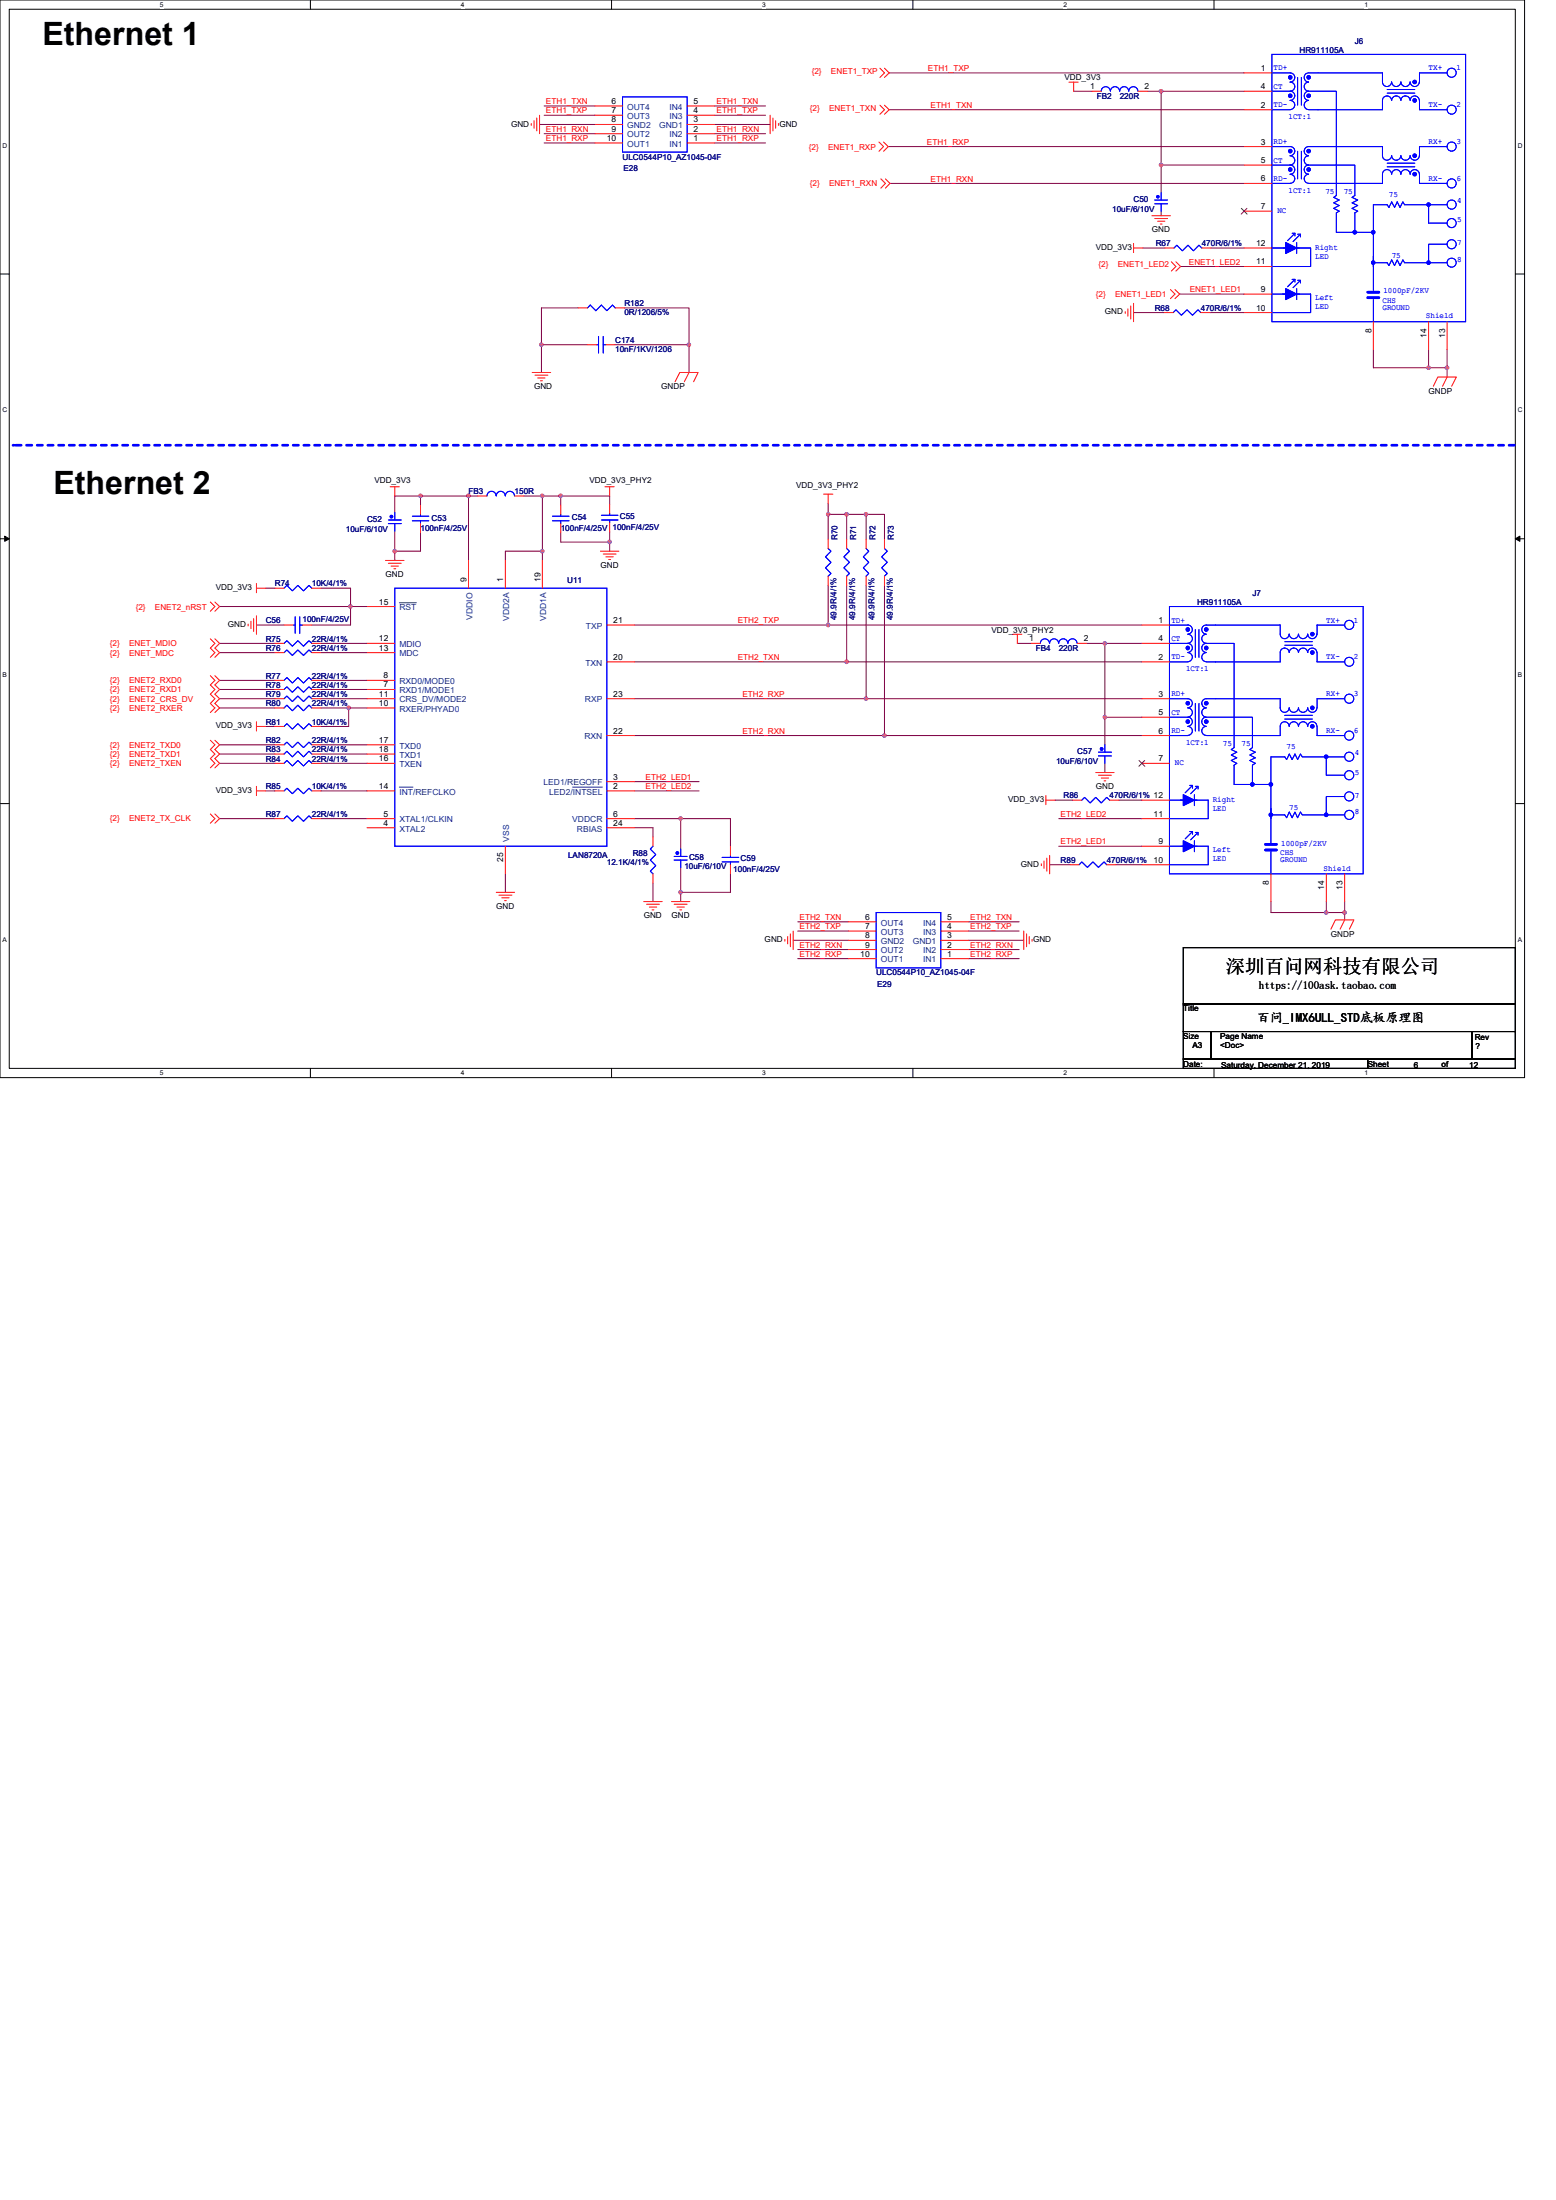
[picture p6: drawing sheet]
<svg xmlns="http://www.w3.org/2000/svg" width="210mm" height="297mm" viewBox="0 0 210 297" stroke-linecap="round" stroke-linejoin="round" font-family="sans-serif">
<path d="M0 0h205.7v145.5h-205.7zM1.2 1.2h203.3v143.1h-203.3z" fill="none" stroke="#000" stroke-width=".13"/>
<g fill="#fff">
<path d="M21.6 .1h.5v1h-.5z"/>
<path d="M21.6 144.4h.5v1h-.5z"/>
</g>
<path d="M41.9 0v1.2M41.9 144.3v1.2" fill="none" stroke="#000" stroke-width=".13"/>
<g fill="#fff">
<path d="M62.2 .1h.5v1h-.5z"/>
<path d="M62.2 144.4h.5v1h-.5z"/>
</g>
<path d="M82.5 0v1.2M82.5 144.3v1.2" fill="none" stroke="#000" stroke-width=".13"/>
<g fill="#fff">
<path d="M102.8 .1h.5v1h-.5z"/>
<path d="M102.8 144.4h.5v1h-.5z"/>
</g>
<path d="M123.2 0v1.2M123.2 144.3v1.2" fill="none" stroke="#000" stroke-width=".13"/>
<g fill="#fff">
<path d="M143.5 .1h.5v1h-.5z"/>
<path d="M143.5 144.4h.5v1h-.5z"/>
</g>
<path d="M163.8 0v1.2M163.8 144.3v1.2" fill="none" stroke="#000" stroke-width=".13"/>
<g fill="#fff">
<path d="M184.1 .1h.5v1h-.5z"/>
<path d="M184.1 144.4h.5v1h-.5z"/>
<path d="M.3 19.1h.7v1h-.7z"/>
<path d="M204.8 19.1h.6v1h-.6z"/>
<path d="M.3 54.9h.7v1h-.7z"/>
<path d="M204.8 54.9h.6v1h-.6z"/>
</g>
<path d="M0 37h1.2M204.5 37h1.2" fill="none" stroke="#000" stroke-width=".13"/>
<g fill="#fff">
<path d="M.3 90.6h.6v1h-.6z"/>
<path d="M204.8 90.6h.6v1h-.6z"/>
</g>
<path d="M0 72.7h1.2M204.5 72.7h1.2" fill="none" stroke="#000" stroke-width=".13"/>
<path d="M.6 72.4l.6 .3-.6 .4zM204.5 72.7l.6-.3v.7z" fill="#000" stroke="#000" stroke-width=".13"/>
<g fill="#fff">
<path d="M.3 126.4h.6v1h-.6z"/>
<path d="M204.8 126.4h.6v1h-.6z"/>
</g>
<path d="M0 108.5h1.2M204.5 108.5h1.2M159.7 128h44.8v7.6h-44.8zM159.7 135.6h44.8v3.7h-44.8zM159.7 139.3h3.7v3.7h-3.7zM163.4 139.3h35.2v3.7h-35.2zM198.6 139.3h5.9v3.7h-5.9zM159.7 143h24.9v1.3h-24.9zM184.6 143h19.9v1.3h-19.9z" fill="none" stroke="#000" stroke-width=".13"/>
<path d="M1.8 60.1h.1M204.4 60.1h-202.6" fill="none" stroke="#00f" stroke-width=".36" stroke-dasharray=".7 .7"/>
<g fill="none" stroke="#800040" stroke-width=".13">
<path d="M72.8 16.8h7.5M73.4 15.6h6.9M73.4 14.3h6.9M73.4 19.3h6.9M73.4 18.1h6.9M96.5 15.6h6.8M96.5 16.8h7.4M96.5 14.3h6.8M96.5 19.3h6.8M96.5 18.1h6.8M119.9 19.8h48M120 9.8h47.9"/>
<path d="M120 14.8h47.9M144.9 12.3h2.5M154.8 12.3h1.9M156.7 12.3v10M156.7 12.3h11.2M120.1 24.8h47.8M154.2 33.5h3M156.7 22.3h11.2M156.7 22.3v3.7M156.7 28.5v.6M159.2 39.7h8.7M159.3 36h8.6"/>
<path d="M163.4 33.5h4.5M73.1 46.5h6.2M73.1 46.5v3.8M78 41.6h-4.9v4.9M83 46.5h10M84.3 41.6h8.7v4.9M93 46.5v3.8M153 42.2h4.1M163.3 42.2h4.6M185.3 47.2v2.5h7.5M192.8 47.2v2.5h2.5M195.3 49.7v1.2"/>
<path d="M195.3 47.2v2.5M35.9 79.4h1.2M43.3 79.4h4v2.5h2.2M53.3 71.7v2.7M53.3 74.4v1.3M56.7 71.9v2.5h-3.4M56.7 67h-3.4v2.2M56.7 67v1.2M56.7 67h6.5M63.2 67h1.3M63.2 67v8.7M70.7 67h2.5"/>
<path d="M73.2 74.4h-5v1.3M73.2 74.4v1.3M73.2 67v7.4M73.2 67h2.5M75.7 71.9v1.3h6.6M75.7 67v1.2M75.7 67h6.6v1.1M82.3 71.8v1.4M82.3 73.2v1.2M111.8 79v5.4M111.8 68v1.4M111.8 69.4h2.5"/>
<path d="M111.8 69.4v3.4M114.3 69.4v3.4M114.3 79v10.4h39.8M114.3 69.4h2.6M116.9 69.4h2.5v3.4M116.9 69.4v3.4M116.9 79v15.3h37.2M119.4 79v20.3h34.7M29.6 94.3h7.5M29.6 95.6h7.5M29.6 81.9h17.7v2.5h-5.2M29.6 86.9h7.5"/>
<path d="M29.6 88.1h7.5M29.6 91.9h7.5M29.6 93.1h7.5M34.6 84.4h3.7M35.9 98.1h1.2M43.3 95.6h3.8M43.3 86.9h6.2M43.3 88.1h6.2M43.3 91.9h6.2M43.3 93.1h6.2M43.3 94.3h6.2M47.1 95.6h2.4"/>
<path d="M47.1 95.6v2.5h-3.8M85.6 89.4h28.7M85.6 84.4h26.2M85.6 94.3h31.3M85.6 99.3h33.8M111.8 84.4h42.3M137.3 86.9h1.8M146.6 86.9h2.5M149.1 96.8v3.8M149.1 96.8h5M149.1 86.9h5M149.1 86.9v9.9"/>
<path d="M29.6 100.6h7.5M29.6 101.8h7.5M29.6 103.1h7.5M29.6 110.5h7.5M35.9 106.8h1.2M43.3 100.6h6.2M43.3 101.8h6.2M43.3 103.1h6.2M43.3 106.8h6.2M43.3 110.5h6.2M68.2 118v2.5M85.6 105.5h8.7"/>
<path d="M85.6 110.5h6.3M85.6 111.8h2.5v1.2M85.6 106.8h8.7M88.1 119.2v2.5M91.9 117.1v3.4M91.9 110.5h6.7v3.8M91.9 110.5v4.1M98.6 118v2.5h-6.7M141.6 116.8h2.8M142.4 108h2.4M142.9 110.5h11.2M142.9 114.3h11.2"/>
<path d="M149.1 103.1v1.2M150.6 116.8h3.5M151 108h3.1M91.9 120.5v1.2M107 127h7.5M107.7 125.7h6.8M107.7 124.5h6.8M107.7 128.2h6.8M107.7 129.4h6.8M130.7 127h7.5M130.7 125.7h6.8M130.7 124.5h6.8"/>
<path d="M130.7 128.2h6.8M130.7 129.4h6.8M171.5 121.7v1.5h7.5M179 123.2h2.5M179 121.7v1.5M181.5 121.7v1.5M181.5 123.2v1"/>
</g>
<g fill="#f0f" stroke="#f0f" stroke-width=".13">
<circle cx="116.9" cy="94.3" r=".24"/>
<circle cx="63.2" cy="67" r=".24"/>
<circle cx="91.8" cy="120.5" r=".24"/>
<circle cx="47" cy="95.6" r=".24"/>
<circle cx="119.4" cy="99.3" r=".24"/>
<circle cx="114.2" cy="89.4" r=".24"/>
<circle cx="91.8" cy="110.5" r=".23"/>
<circle cx="116.9" cy="69.4" r=".24"/>
<circle cx="114.2" cy="69.4" r=".24"/>
<circle cx="47.3" cy="81.9" r=".24"/>
<circle cx="53.3" cy="74.4" r=".24"/>
<circle cx="56.7" cy="67" r=".23"/>
<circle cx="75.7" cy="67" r=".24"/>
<circle cx="73.2" cy="74.4" r=".23"/>
<circle cx="73.2" cy="67" r=".23"/>
<circle cx="82.3" cy="73.2" r=".24"/>
<circle cx="181.5" cy="123.2" r=".24"/>
<circle cx="179" cy="123.2" r=".23"/>
<circle cx="156.7" cy="12.3" r=".24"/>
<circle cx="156.7" cy="22.3" r=".24"/>
<circle cx="111.8" cy="69.4" r=".24"/>
<circle cx="111.8" cy="84.4" r=".24"/>
<circle cx="149.1" cy="96.8" r=".24"/>
<circle cx="149.1" cy="86.9" r=".23"/>
<circle cx="192.8" cy="49.7" r=".23"/>
<circle cx="195.3" cy="49.7" r=".24"/>
<circle cx="93" cy="46.5" r=".23"/>
<circle cx="73.1" cy="46.6" r=".24"/>
</g>
<g fill="none" stroke="#f00" stroke-width=".13">
<path d="M71.7 16.7v.2M72.1 16.3v1M72.4 15.9v1.8M72.8 15.6v2.5M80.3 19.3h3.7M80.3 18.1h3.7M80.3 16.8h3.7M80.3 15.6h3.7M80.3 14.3h3.7M92.7 19.3h3.8M92.7 18.1h3.8M92.7 15.6h3.8"/>
<path d="M92.7 14.3h3.8M92.7 16.8h3.8M103.9 15.6v2.5M104.3 15.9v1.8M104.7 16.3v1M105.1 16.7v.2M118.6 19.2l.6 .6-.6 .6M118.7 9.2l.7 .6-.7 .7M118.7 14.2l.7 .6-.7 .6M119.2 19.2l.7 .6-.7 .6M119.4 9.2l.6 .6-.6 .7M119.4 14.2l.6 .6-.6 .6"/>
<path d="M144.3 11.1h1.2M144.9 11.1v1.2M147.4 12.3h1.2M153.6 12.3h1.2M167.9 9.8h3.7M167.9 14.8h3.7M167.9 19.8h3.7M167.9 12.3h3.7M118.9 24.2l.6 .6-.6 .6M119.5 24.2l.6 .6-.6 .6M153 33.5h1.2M153 32.9v1.2"/>
<path d="M155.4 29.1h2.5M155.8 29.5h1.8M156.2 29.9h1M156.6 30.2h.2M156.7 26h.1M156.7 28.5h.1M157.2 33.5h1.2M157.9 39.1l.7 .6-.7 .6M158.1 35.3l.6 .7-.6 .6M158.6 39.1l.6 .6-.6 .6M158.7 35.3l.6 .7-.6 .6M162.2 33.5h1.2"/>
<path d="M167.9 28.5h3.7M167.9 24.8h3.7M167.9 22.3h3.7M167.9 39.7h3.7M167.9 36h3.7M167.9 33.5h3.7M71.8 50.3h2.5M72.2 50.7h1.7M72.6 51h1M72.9 51.4h.3M78 41.6h1.3M79.3 46.5h1.2"/>
<path d="M81.8 46.5h1.2M83 41.6h1.3M91.1 51.5l.6-1.2h2.5l-.6 1.2M93 50.3l-.6 1.2M151.8 42.1v.2M152.2 41.7v1M152.6 41.3v1.8M153 41v2.4M157.1 42.2h1.2M162.1 42.2h1.2M167.9 42.2h3.7M185.3 43.4v3.8"/>
<path d="M192.8 43.4v3.8M193.4 52.2l.6-1.3h2.5l-.6 1.3M195.3 43.4v3.8M195.3 50.9l-.6 1.3M34.6 79.4h1.3M34.6 78.8v1.2M37.1 79.4h1.2M42.1 79.4h1.2M52 75.7h2.5M52.4 76.1h1.7M52.6 65.7h1.3M52.8 76.4h1"/>
<path d="M53.1 76.8h.3M53.3 65.7v1.3M53.3 69.2h.1M53.3 71.7h.1M56.7 68.2v1.2M56.7 70.7v1.2M63.2 75.7v3.7M64.5 67h1.2M68.2 75.7v3.7M69.4 67h1.3M73.2 75.7v3.7M75.7 68.2v1.2"/>
<path d="M75.7 70.7v1.2M81 74.4h2.5M81.4 74.8h1.7M81.6 65.7h1.3M81.8 75.2h1M82.1 75.5h.3M82.3 65.7v1.3M82.3 68.1v1.2M82.3 70.6v1.2M111.1 66.7h1.3M111.8 66.7v1.3M111.8 72.8v1.3"/>
<path d="M111.8 77.8v1.2M114.3 72.8v1.3M114.3 77.8v1.2M116.9 72.8v1.3M116.9 77.8v1.2M119.4 72.8v1.3M119.4 77.8v1.2M28.4 86.3l.6 .6-.6 .6 .6 .6-.6 .7M28.4 91.2l.6 .7-.6 .6 .6 .6-.6 .6 .6 .6-.6 .7 .6 .6-.6 .6M28.4 99.9l.6 .7-.6 .6 .6 .6-.6 .6 .6 .7-.6 .6M28.4 81.3l.6 .6-.6 .6M29 86.3l.6 .6-.6 .6 .6 .6-.6 .7"/>
<path d="M29 91.2l.6 .7-.6 .6 .6 .6-.6 .6 .6 .6-.6 .7 .6 .6-.6 .6M29 99.9l.6 .7-.6 .6 .6 .6-.6 .6 .6 .7-.6 .6M29 81.3l.6 .6-.6 .6M33.5 84.3v.2M33.9 83.9v1M34.2 83.5v1.8M34.6 83.1v2.5M34.6 98.1h1.3M34.6 97.5v1.2M37.1 93.1h1.2M37.1 94.3h1.2M37.1 95.6h1.2"/>
<path d="M37.1 86.9h1.2M37.1 98.1h1.2M37.1 88.1h1.2M37.1 91.9h1.2M38.3 84.4h1.3M40.8 84.4h1.3M42.1 93.1h1.2M42.1 94.3h1.2M42.1 95.6h1.2M42.1 86.9h1.2M42.1 98.1h1.2M42.1 88.1h1.2"/>
<path d="M42.1 91.9h1.2M49.5 93.1h3.8M49.5 91.9h3.8M49.5 95.6h3.8M49.5 94.3h3.8M49.5 86.9h3.8M49.5 88.1h3.8M49.5 81.9h3.8M81.9 89.4h3.7M81.9 84.4h3.7M81.9 99.3h3.7M81.9 94.3h3.7"/>
<path d="M136.7 85.6h1.2M137.3 85.6v1.3M139.1 86.9h1.3M145.4 86.9h1.2M154.1 84.4h3.7M154.1 89.4h3.7M154.1 94.3h3.7M154.1 99.3h3.7M154.1 96.8h3.7M154.1 86.9h3.7M28.4 109.9l.6 .6-.6 .6M29 109.9l.6 .6-.6 .6"/>
<path d="M34.6 106.8h1.3M34.6 106.2v1.2M37.1 103.1h1.2M37.1 106.8h1.2M37.1 100.6h1.2M37.1 110.5h1.2M37.1 101.8h1.2M42.1 103.1h1.2M42.1 106.8h1.2M42.1 100.6h1.2M42.1 110.5h1.2M42.1 101.8h1.2"/>
<path d="M49.5 111.8h3.8M49.5 110.5h3.8M49.5 106.8h3.8M49.5 103.1h3.8M49.5 100.6h3.8M49.5 101.8h3.8M68.2 114.3v3.7M81.9 106.8h3.7M81.9 105.5h3.7M81.9 110.5h3.7M81.9 111.8h3.7M88.1 118v1.2"/>
<path d="M88.1 113v1.3M91.9 114.6h.1M91.9 117.1h.1M98.6 114.3v1.2M98.6 116.8v1.2M140.5 116.6v.3M140.9 116.2v1M141.1 108h1.3M141.1 107.4v1.2M141.3 115.9v1.7M141.6 115.5v2.5M144.4 116.8h1.2"/>
<path d="M144.8 108h1.2M147.9 104.3h2.4M148.2 104.7h1.8M148.6 105.1h1M149 105.4h.2M149.1 100.6h.1M149.1 103.1h.1M149.4 116.8h1.2M149.7 108h1.3M154.1 103.1h3.7M154.1 114.3h3.7M154.1 116.8h3.7"/>
<path d="M154.1 110.5h3.7M154.1 108h3.7M171.5 118v3.7M179 118v3.7M181.5 118v3.7M67 120.5h2.4M67.3 120.9h1.8M67.7 121.2h1M68.1 121.6h.2M86.9 121.7h2.5M87.2 122.1h1.8M87.6 122.5h1"/>
<path d="M88 122.9h.2M90.6 121.7h2.5M91 122.1h1.7M91.4 122.5h1M91.7 122.9h.3M105.9 126.8v.3M106.3 126.4v1M106.7 126.1v1.7M107 125.7v2.5M114.5 129.4h3.7M114.5 128.2h3.7M114.5 127h3.7"/>
<path d="M114.5 125.7h3.7M114.5 124.5h3.7M127 129.4h3.7M127 128.2h3.7M127 125.7h3.7M127 124.5h3.7M127 127h3.7M138.2 125.7v2.5M138.5 126.1v1.7M138.9 126.4v1M139.3 126.8v.3M179.6 125.5l.6-1.3h2.5l-.6 1.3"/>
<path d="M181.5 124.2l-.7 1.3"/>
</g>
<g fill="none" stroke="#00f" stroke-width=".13">
<path d="M84 13.1h8.7v7.4h-8.7zM148.6 12.3a.61 .61 0 0 1 .6-.6 .61 .61 0 0 1 .6 .6M149.9 12.3a.61 .61 0 0 1 .6-.6 .61 .61 0 0 1 .6 .6M151.1 12.3a.6 .6 0 0 1 .6-.6 .6 .6 0 0 1 .6 .6 .63 .63 0 0 1 .6-.6 .63 .63 0 0 1 .7 .6M171.6 9.8h2.5M171.6 12.3h2.5M171.6 14.8h2.5M171.6 7.3h26.2v36.1h-26.2zM171.6 19.8h2.5M174.1 9.8a.61 .61 0 0 1 .6 .7 .61 .61 0 0 1-.6 .6M174.1 11.1a.6 .6 0 0 1 .6 .6 .6 .6 0 0 1-.6 .6 .62 .62 0 0 1 .6 .6 .62 .62 0 0 1-.6 .6 .62 .62 0 0 1 .6 .7 .62 .62 0 0 1-.6 .6M174.1 19.8a.61 .61 0 0 1 .6 .6 .61 .61 0 0 1-.6 .6"/>
<path d="M175.1 10.5v3.7M175.6 10.5v3.7M176.6 9.8a.61 .61 0 0 0-.6 .7 .61 .61 0 0 0 .6 .6M176.6 11.1a.6 .6 0 0 0-.6 .6 .6 .6 0 0 0 .6 .6 .63 .63 0 0 0-.6 .6 .63 .63 0 0 0 .6 .6 .63 .63 0 0 0-.6 .7 .63 .63 0 0 0 .6 .6M176.6 19.8a.61 .61 0 0 0-.6 .6 .61 .61 0 0 0 .6 .6M176.6 9.8h10v1.3M176.6 19.8h10v1.2M176.6 12.3h3.7v14.1l-.3 .2 .7 .4-.7 .4 .7 .3-.7 .4 .7 .4-.4 .2v2.7h5M186.6 11.1a.61 .61 0 0 0 .6 .6 .61 .61 0 0 0 .6-.6M187.2 12.1h3.7M187.2 12.6h3.7M187.8 13.5a.61 .61 0 0 0-.6-.5 .61 .61 0 0 0-.6 .6v1.2h-10"/>
<path d="M187.8 11.1a.61 .61 0 0 0 .6 .6 .61 .61 0 0 0 .6-.6M189 13.5a.61 .61 0 0 0-.6-.5 .61 .61 0 0 0-.6 .5M189.1 11.1a.61 .61 0 0 0 .6 .6 .61 .61 0 0 0 .6-.6M190.3 13.5a.61 .61 0 0 0-.6-.5 .61 .61 0 0 0-.6 .5M190.3 13.5a.61 .61 0 0 1 .6-.5 .61 .61 0 0 1 .6 .5M190.3 11.1a.61 .61 0 0 0 .6 .6 .61 .61 0 0 0 .6-.6M191.6 13.6v1.2h3.7M195.3 9.8h-3.7v1.3M195.3 19.8h-3.7v1.2M155.8 27.5h1.8M155.8 27h1.8M156.7 26v1"/>
<path d="M156.7 27.5v1M158.4 33.5l.4-.4 .8 .8 .7-.8 .8 .8 .7-.8 .4 .4M171.6 33.5h3.8M171.6 39.7h3.8M171.6 22.3h2.5M171.6 24.8h2.5M173.1 33.5h3.8v2.5h-5.3M173.1 39.7h3.8v2.5h-5.3M174.1 22.3a.61 .61 0 0 1 .6 .6 .61 .61 0 0 1-.6 .6M174.1 21a.61 .61 0 0 1 .6 .7 .61 .61 0 0 1-.6 .6M174.1 23.5a.6 .6 0 0 1 .6 .6 .6 .6 0 0 1-.6 .6M174.4 31.5h.4v.4"/>
<path d="M174.4 37.7h.4v.4M174.6 37.8l-.8 .9M174.6 31.6l-.8 .9M175 32.7v1.5M175 39v1.4M175.1 31.6h.4v.4M175.1 37.8h.4v.4M175.1 20.4v3.8M175.4 31.8l-.9 .8M175.4 38l-.9 .8M175.6 20.4v3.8M176.6 22.3a.61 .61 0 0 0-.6 .6 .61 .61 0 0 0 .6 .6"/>
<path d="M176.6 23.5a.6 .6 0 0 0-.6 .6 .6 .6 0 0 0 .6 .6M176.6 21a.61 .61 0 0 0-.6 .7 .61 .61 0 0 0 .6 .6M176.6 22.3h6.2v4.1l-.3 .2 .7 .4-.7 .4 .7 .3-.7 .4 .7 .4-.4 .2v2.7M185.3 34.6v4.6M185.3 35.5h1.9l.2 .4 .4-.8 .4 .8 .4-.8 .3 .8 .4-.8 .2 .4h5.8M186.6 23.5v1.3h-10M186.6 21a.61 .61 0 0 0 .6 .6 .61 .61 0 0 0 .6-.6M187.2 22.5h3.7M187.2 22h3.7M187.8 23.5a.61 .61 0 0 0-.6-.6 .61 .61 0 0 0-.6 .6M187.8 23.5a.61 .61 0 0 1 .6-.6 .61 .61 0 0 1 .6 .6M189 21a.61 .61 0 0 1-.6 .6 .61 .61 0 0 1-.6-.6"/>
<path d="M189.1 23.5a.61 .61 0 0 1 .6-.6 .61 .61 0 0 1 .6 .6M190.3 21a.61 .61 0 0 1-.6 .6 .61 .61 0 0 1-.6-.6M190.3 23.5a.61 .61 0 0 1 .6-.6 .61 .61 0 0 1 .6 .6M191.5 21a.61 .61 0 0 1-.6 .6 .61 .61 0 0 1-.6-.6M191.6 23.5v1.3h3.7M192.8 27.6v2.5h2.5M195.3 33h-2.5v2.5M195.3 27.6h-5.8l-.2-.3-.4 .7-.3-.7-.4 .7-.4-.7-.4 .7-.2-.4h-1.9v8.4M80.5 46.5h.3M80.8 45.4v2.3M81.4 45.4v2.3M81.4 46.5h.4"/>
<path d="M83 41.6l-.3-.4-.8 .8-.7-.8-.8 .8-.7-.8-.4 .4M158.3 42.2l.4-.4 .7 .8 .8-.8 .7 .8 .8-.8 .4 .4M185.3 40.4v3M38.3 79.4l.4-.4 .8 .8 .7-.8 .8 .8 .7-.8 .4 .4M52.4 70.7h1.7M52.4 70.2h1.7M53.3 79.4h28.6v34.9h-28.6zM53.3 69.2v1M53.3 70.7v1M55.6 70.3h2.3M55.6 69.7h2.3M56.7 69.4v.3"/>
<path d="M56.7 70.3v.4M65.7 67a.61 .61 0 0 1 .6-.7 .61 .61 0 0 1 .7 .7M67 67a.6 .6 0 0 1 .6-.7 .6 .6 0 0 1 .6 .7 .62 .62 0 0 1 .6-.7 .62 .62 0 0 1 .6 .7M74.5 70.3h2.3M74.5 69.7h2.3M75.7 69.4v.3M75.7 70.3v.4M81.2 70.2h2.2M81.2 69.6h2.2M82.3 69.3v.3M82.3 70.2v.4M111.8 74.1l.3 .3-.7 .8 .7 .7-.7 .8 .7 .7-.3 .4"/>
<path d="M114.3 74.1l.3 .3-.7 .8 .7 .7-.7 .8 .7 .7-.3 .4M116.9 74.1l.3 .3-.7 .8 .7 .7-.7 .8 .7 .7-.3 .4M119.4 74.1l.3 .3-.7 .8 .7 .7-.7 .8 .7 .7-.3 .4M38.3 93.1l.4-.4 .8 .8 .7-.8 .8 .8 .7-.8 .4 .4M38.3 94.3l.4-.3 .8 .7 .7-.7 .8 .7 .7-.7 .4 .3M38.3 95.6l.4-.4 .8 .8 .7-.8 .8 .8 .7-.8 .4 .4M38.3 86.9l.4-.4 .8 .7 .7-.7 .8 .7 .7-.7 .4 .4M38.3 98.1l.4-.4 .8 .7 .7-.7 .8 .7 .7-.7 .4 .4M38.3 88.1l.4-.3 .8 .7 .7-.7 .8 .7 .7-.7 .4 .3M38.3 91.9l.4-.4 .8 .7 .7-.7 .8 .7 .7-.7 .4 .4M39.6 84.4h.2M39.8 83.3v2.2"/>
<path d="M40.4 83.3v2.2M40.4 84.4h.4M140.4 86.8a.61 .61 0 0 1 .6-.5 .61 .61 0 0 1 .6 .5M141.6 86.8a.6 .6 0 0 1 .7-.5 .6 .6 0 0 1 .6 .5M142.9 86.8a.61 .61 0 0 1 .6-.5 .61 .61 0 0 1 .6 .5M144.1 86.8a.61 .61 0 0 1 .6-.5 .61 .61 0 0 1 .7 .5M157.8 84.4h2.5M157.8 86.9h2.5M157.8 89.4h2.5M157.8 81.9h26.2v36.1h-26.2zM157.8 94.3h2.5M157.8 96.8h2.5"/>
<path d="M157.8 99.3h2.5M160.3 84.4a.61 .61 0 0 1 .6 .6 .61 .61 0 0 1-.6 .6 .61 .61 0 0 1 .6 .6 .61 .61 0 0 1-.6 .6M160.3 86.9a.61 .61 0 0 1 .6 .6 .61 .61 0 0 1-.6 .6M160.3 88.1a.61 .61 0 0 1 .6 .6 .61 .61 0 0 1-.6 .6M160.3 94.3a.61 .61 0 0 1 .6 .7 .61 .61 0 0 1-.6 .6 .62 .62 0 0 1 .6 .6 .62 .62 0 0 1-.6 .6 .62 .62 0 0 1 .6 .6 .62 .62 0 0 1-.6 .7 .61 .61 0 0 1 .6 .6 .61 .61 0 0 1-.6 .6M161.3 85v3.8M161.3 95v3.7M161.8 85v3.8M161.8 95v3.7M162.8 88.1a.61 .61 0 0 1-.6-.6 .61 .61 0 0 1 .6-.6h3.7v14l-.3 .3 .7 .4-.7 .3 .7 .4-.7 .4 .7 .4-.4 .2v2.6h5M162.8 88.1a.61 .61 0 0 0-.6 .6 .61 .61 0 0 0 .6 .6M162.8 96.8a.61 .61 0 0 0-.6 .7 .61 .61 0 0 0 .6 .6 .61 .61 0 0 0-.6 .6 .61 .61 0 0 0 .6 .6"/>
<path d="M162.8 96.8h6.2v4.1l-.3 .3 .7 .4-.7 .3 .7 .4-.7 .4 .7 .4-.4 .2v2.6M172.8 88.1v1.3h-10M173.4 86.6h3.7M173.4 87.1h3.7M173.4 96.6h3.7M173.4 97.1h3.7M177.7 88.1a.63 .63 0 0 0-.6-.6 .63 .63 0 0 0-.6 .6 .61 .61 0 0 0-.6-.6 .61 .61 0 0 0-.7 .6 .63 .63 0 0 0-.6-.6 .63 .63 0 0 0-.6 .6 .61 .61 0 0 0-.6-.6 .61 .61 0 0 0-.6 .6M177.7 88.1v1.3h3.8M181.5 84.4h-3.8v1.2a.62 .62 0 0 1-.6 .6 .62 .62 0 0 1-.6-.6 .62 .62 0 0 1-.7 .6 .62 .62 0 0 1-.6-.6 .62 .62 0 0 1-.6 .6 .62 .62 0 0 1-.6-.6 .6 .6 0 0 1-.6 .6 .6 .6 0 0 1-.6-.6v-1.2h-10a.61 .61 0 0 0-.6 .6 .61 .61 0 0 0 .6 .6 .61 .61 0 0 0-.6 .6 .61 .61 0 0 0 .6 .6M181.5 94.3h-3.8v1.3a.61 .61 0 0 1-.6 .6 .61 .61 0 0 1-.6-.6 .62 .62 0 0 1-.6 .6 .62 .62 0 0 1-.7-.6 .62 .62 0 0 1-.6 .6 .62 .62 0 0 1-.6-.6 .61 .61 0 0 1-.6 .6 .61 .61 0 0 1-.6-.6v-1.3h-10a.61 .61 0 0 0-.6 .6 .61 .61 0 0 0 .6 .7 .63 .63 0 0 0-.6 .6 .63 .63 0 0 0 .6 .6M181.5 99.3h-3.8v-1.2a.62 .62 0 0 0-.6-.6 .62 .62 0 0 0-.6 .6 .62 .62 0 0 0-.7-.6 .62 .62 0 0 0-.6 .6 .62 .62 0 0 0-.6-.6 .62 .62 0 0 0-.6 .6 .6 .6 0 0 0-.6-.6 .6 .6 0 0 0-.6 .6v1.2h-10M38.3 103.1l.4-.4 .8 .7 .7-.7 .8 .7 .7-.7 .4 .4"/>
<path d="M38.3 106.8l.4-.4 .8 .8 .7-.8 .8 .8 .7-.8 .4 .4M38.3 100.6l.4-.4 .8 .7 .7-.7 .8 .7 .7-.7 .4 .4M38.3 110.5l.4-.3 .8 .7 .7-.7 .8 .7 .7-.7 .4 .3M38.3 101.8l.4-.4 .8 .8 .7-.8 .8 .8 .7-.8 .4 .4M88.1 114.3l-.3 .3 .7 .8-.7 .7 .7 .8-.7 .7 .3 .4M91 116.1h1.7M91 115.6h1.7M91.9 114.6v1M91.9 116.1v1M97.5 116.4h2.2M97.5 115.8h2.2M98.6 115.5v.3"/>
<path d="M98.6 116.4v.4M145.6 116.8l.4-.4 .7 .7 .8-.7 .7 .7 .8-.7 .4 .4M146 108l.4-.3 .7 .7 .8-.7 .7 .7 .8-.7 .3 .3M148.2 102.1h1.8M148.2 101.6h1.8M149.1 100.6v1M149.1 102.1v1M157.8 108h3.7M157.8 114.3h3.7M159.3 108h3.7v2.5h-5.2M159.3 114.3h3.7v2.5h-5.2M160.5 106h.4v.4"/>
<path d="M160.5 112.3h.4v.3M160.8 106.2l-.9 .8M160.8 112.4l-.9 .9M161.2 107.3v1.5M161.2 113.5v1.5M161.3 106.2h.4v.3M161.3 112.4h.4v.4M161.5 106.3l-.8 .9M161.5 112.5l-.8 .9M171.5 110h1.9l.2 .4 .4-.8 .4 .8 .4-.8 .3 .8 .4-.8 .2 .4h5.8M171.5 115v3M171.5 109.2v4.6"/>
<path d="M179 102.2v2.5h2.5M181.5 102.2h-5.8l-.2-.4-.4 .8-.3-.8-.4 .8-.4-.8-.4 .8-.2-.4h-1.9v8.3M181.5 107.5h-2.5v2.5M118.2 123.2h8.8v7.5h-8.8z"/>
<circle cx="195.9" cy="19.8" r=".62"/>
<circle cx="195.9" cy="9.8" r=".62"/>
<circle cx="195.9" cy="14.8" r=".61"/>
<circle cx="195.9" cy="27.6" r=".62"/>
<circle cx="195.9" cy="30.1" r=".62"/>
<circle cx="195.9" cy="24.8" r=".62"/>
<circle cx="195.9" cy="33" r=".62"/>
<circle cx="195.9" cy="35.5" r=".61"/>
<circle cx="182.1" cy="99.3" r=".62"/>
<circle cx="182.1" cy="84.4" r=".62"/>
<circle cx="182.1" cy="94.3" r=".62"/>
<circle cx="182.1" cy="89.4" r=".61"/>
<circle cx="182.1" cy="102.2" r=".62"/>
<circle cx="182.1" cy="107.5" r=".62"/>
<circle cx="182.1" cy="110" r=".62"/>
<circle cx="182.1" cy="104.7" r=".62"/>
</g>
<g fill="#00f" stroke="#00f" stroke-width=".13">
<path d="M91.3 115h.2v.3h-.2z" fill-rule="evenodd"/>
<path d="M91.3 115h.2v.3h-.2z" fill-rule="evenodd"/>
<path d="M173.5 32.7l1.5 .8-1.5 .7z" fill-rule="evenodd"/>
<path d="M173.5 39l1.5 .7-1.5 .7z" fill-rule="evenodd"/>
<path d="M173.5 32.7l1.5 .8-1.5 .7z" fill-rule="evenodd"/>
<path d="M173.5 39l1.5 .7-1.5 .7z" fill-rule="evenodd"/>
<path d="M52.7 69.6h.2v.3h-.2z" fill-rule="evenodd"/>
<path d="M52.7 69.6h.2v.3h-.2z" fill-rule="evenodd"/>
<path d="M159.7 107.3l1.5 .7-1.5 .8z" fill-rule="evenodd"/>
<path d="M159.7 113.5l1.5 .8-1.5 .7z" fill-rule="evenodd"/>
<path d="M159.7 107.3l1.5 .7-1.5 .8z" fill-rule="evenodd"/>
<path d="M159.7 113.5l1.5 .8-1.5 .7z" fill-rule="evenodd"/>
<path d="M148.5 101h.3v.2h-.3z" fill-rule="evenodd"/>
<path d="M148.5 101h.3v.2h-.3z" fill-rule="evenodd"/>
<circle cx="156.3" cy="26.6" r=".17"/>
<circle cx="176.6" cy="10.4" r=".24"/>
<circle cx="176.6" cy="12.9" r=".24"/>
<circle cx="174.1" cy="10.4" r=".24"/>
<circle cx="174.1" cy="12.9" r=".23"/>
<circle cx="176.6" cy="20.4" r=".24"/>
<circle cx="176.6" cy="22.9" r=".24"/>
<circle cx="174.1" cy="20.4" r=".23"/>
<circle cx="174.1" cy="22.9" r=".24"/>
<circle cx="190.9" cy="11.1" r=".24"/>
<circle cx="190.9" cy="13.6" r=".24"/>
<circle cx="190.9" cy="21" r=".24"/>
<circle cx="190.9" cy="23.5" r=".24"/>
<circle cx="182.8" cy="31.4" r=".24"/>
<circle cx="192.8" cy="27.6" r=".23"/>
<circle cx="185.3" cy="31.4" r=".24"/>
<circle cx="185.3" cy="35.5" r=".24"/>
<circle cx="192.8" cy="35.5" r=".24"/>
<circle cx="162.8" cy="85" r=".24"/>
<circle cx="162.8" cy="87.5" r=".24"/>
<circle cx="160.3" cy="85" r=".24"/>
<circle cx="160.3" cy="87.5" r=".24"/>
<circle cx="162.8" cy="95" r=".24"/>
<circle cx="162.8" cy="97.4" r=".24"/>
<circle cx="160.3" cy="95" r=".23"/>
<circle cx="160.3" cy="97.4" r=".24"/>
<circle cx="177.1" cy="85.6" r=".23"/>
<circle cx="177.1" cy="88.1" r=".24"/>
<circle cx="177.1" cy="95.6" r=".24"/>
<circle cx="177.1" cy="98.1" r=".23"/>
<circle cx="169" cy="105.9" r=".24"/>
<circle cx="179" cy="102.2" r=".23"/>
<circle cx="171.5" cy="105.9" r=".24"/>
<circle cx="171.5" cy="110" r=".24"/>
<circle cx="179" cy="110" r=".24"/>
</g>
<path d="M184.6 39.5h1.5M184.6 40.2h1.5M170.8 114.8h1.5M170.8 114h1.5" fill="none" stroke="#00f" stroke-width=".36"/>
<path d="M167.5 28.1l.8 .8M168.3 28.1l-.8 .8M153.7 102.7l.8 .8M154.5 102.7l-.8 .8" fill="none" stroke="#804000" stroke-width=".13"/>
<path d="M53.9 81.4h2.3M53.9 106.3h1.8M77.3 106.3h4" fill="none" stroke="#004080" stroke-width=".13"/>
<g font-size="4.3">
<text x="5.7" y="6.1">Ethernet 1</text>
<text x="7.2" y="66.8">Ethernet 2</text>
</g>
<text font-size="2.6" x="165.4" y="131.4">深圳百问网科技有限公司</text>
<text font-size="1.7" x="169.7" y="138">百问_IMX6ULL_STD底板原理图</text>
<text font-size="1.5" x="169.9" y="133.6">https://100ask.taobao.com</text>
<g font-size="1.1" fill="#000080">
<text x="182.8" y="5.9">J6</text>
<text x="175.4" y="7.1">HR911105A</text>
<text x="148" y="13.3">FB2</text>
<text x="151.1" y="13.3">220R</text>
<text x="84" y="21.5">ULC0544P10_AZ1045-04F</text>
<text x="84.1" y="23.1">E28</text>
<text x="150.1" y="28.7">10uF/6/10V</text>
<text x="153" y="27.3">C50</text>
<text x="156" y="33.3">R67</text>
<text x="162.2" y="33.3">470R/6/1%</text>
<text x="84.3" y="41.3">R182</text>
<text x="155.8" y="42">R68</text>
<text x="162.1" y="42">470R/6/1%</text>
<text x="83" y="46.3">C174</text>
<text x="83" y="47.6">10nF/1KV/1206</text>
<text x="84.3" y="42.6">0R/1206/5%</text>
<text x="46.7" y="71.8">10uF/6/10V</text>
<text x="49.5" y="70.5">C52</text>
<text x="56.7" y="71.7">100nF/4/25V</text>
<text x="58.3" y="70.3">C53</text>
<text x="63.2" y="66.7">FB3</text>
<text x="69.4" y="66.7">150R</text>
<text x="75.7" y="71.7">100nF/4/25V 100nF/4/25V</text>
<text x="77.2" y="70.2">C54</text>
<text x="83.7" y="70.1">C55</text>
<text x="113" y="72.9" transform="rotate(-90 113 72.9)">R70</text>
<text x="115.5" y="72.9" transform="rotate(-90 115.5 72.9)">R71</text>
<text x="118.1" y="72.9" transform="rotate(-90 118.1 72.9)">R72</text>
<text x="120.6" y="72.9" transform="rotate(-90 120.6 72.9)">R73</text>
<text x="37.1" y="79.2">R74</text>
<text x="42.1" y="79.2">10K/4/1%</text>
<text x="76.5" y="78.7">U11</text>
<text x="112.9" y="83.8" transform="rotate(-90 112.9 83.8)">49.9R/4/1%</text>
<text x="115.4" y="83.8" transform="rotate(-90 115.4 83.8)">49.9R/4/1%</text>
<text x="118" y="83.8" transform="rotate(-90 118 83.8)">49.9R/4/1%</text>
<text x="120.5" y="83.8" transform="rotate(-90 120.5 83.8)">49.9R/4/1%</text>
<text x="161.5" y="81.7">HR911105A</text>
<text x="169" y="80.4">J7</text>
<text x="35.9" y="86.7">R75</text>
<text x="35.9" y="84.2">C56</text>
<text x="35.9" y="87.9">R76</text>
<text x="40.8" y="84">100nF/4/25V</text>
<text x="42.1" y="86.7">22R/4/1%</text>
<text x="42.1" y="87.9">22R/4/1%</text>
<text x="139.8" y="87.9">FB4</text>
<text x="142.9" y="87.9">220R</text>
<text x="35.9" y="92.9">R78</text>
<text x="35.9" y="94.1">R79</text>
<text x="35.9" y="95.4">R80</text>
<text x="35.9" y="91.6">R77</text>
<text x="42.1" y="92.9">22R/4/1%</text>
<text x="42.1" y="94.1">22R/4/1%</text>
<text x="42.1" y="95.4">22R/4/1%</text>
<text x="42.1" y="91.6">22R/4/1%</text>
<text x="35.9" y="97.9">R81</text>
<text x="35.9" y="100.3">R82</text>
<text x="35.9" y="101.6">R83</text>
<text x="42.1" y="97.9">10K/4/1%</text>
<text x="42.1" y="100.3">22R/4/1%</text>
<text x="42.1" y="101.6">22R/4/1%</text>
<text x="145.4" y="101.8">C57</text>
<text x="35.9" y="102.8">R84</text>
<text x="35.9" y="106.6">R85</text>
<text x="42.1" y="102.8">22R/4/1%</text>
<text x="42.1" y="106.6">10K/4/1%</text>
<text x="142.5" y="103.2">10uF/6/10V</text>
<text x="143.5" y="107.8">R86</text>
<text x="149.7" y="107.8">470R/6/1% 12</text>
<text x="35.9" y="110.3">R87</text>
<text x="42.1" y="110.3">22R/4/1%</text>
<text x="76.7" y="115.8">LAN8720A</text>
<text x="81.9" y="116.8">12.1K/4/1%</text>
<text x="85.4" y="115.5">R88</text>
<text x="92.4" y="117.4">10uF/6/10V</text>
<text x="93" y="116.1">C58</text>
<text x="99" y="117.8">100nF/4/25V</text>
<text x="99.9" y="116.3">C59</text>
<text x="143.1" y="116.5">R89</text>
<text x="149.4" y="116.5">470R/6/1%</text>
<text x="118.2" y="131.7">ULC0544P10_AZ1045-04F</text>
<text x="118.4" y="133.2">E29</text>
</g>
<g font-size="1.1" fill="#f00">
<text x="109.5" y="10">{2}</text>
<text x="112.1" y="10">ENET1_TXP</text>
<text x="125.2" y="9.6">ETH1_TXP</text>
<text x="73.7" y="15.3">ETH1_TXP</text>
<text x="73.7" y="14.1">ETH1_TXN</text>
<text x="73.7" y="17.8">ETH1_RXN</text>
<text x="96.7" y="15.3">ETH1_TXP</text>
<text x="96.7" y="14.1">ETH1_TXN</text>
<text x="96.7" y="17.8">ETH1_RXN</text>
<text x="109.3" y="15">{2}</text>
<text x="111.9" y="15">ENET1_TXN</text>
<text x="125.6" y="14.6">ETH1_TXN</text>
<text x="73.7" y="19">ETH1_RXP</text>
<text x="96.7" y="19">ETH1_RXP</text>
<text x="109.2" y="20.2">{2}</text>
<text x="111.8" y="20.2">ENET1_RXP</text>
<text x="125.1" y="19.5">ETH1_RXP</text>
<text x="109.3" y="25.2">{2}</text>
<text x="111.9" y="25.2">ENET1_RXN</text>
<text x="125.6" y="24.5">ETH1_RXN</text>
<text x="160.4" y="35.7">ENET1_LED2</text>
<text x="147.9" y="40.1">{2}</text>
<text x="148.2" y="36.1">{2}</text>
<text x="150.5" y="40.1">ENET1_LED1</text>
<text x="150.9" y="36.1">ENET1_LED2</text>
<text x="160.6" y="39.5">ENET1_LED1</text>
<text x="18.3" y="82.3">{2}</text>
<text x="20.9" y="82.3">ENET2_nRST</text>
<text x="14.8" y="87.3">{2}</text>
<text x="14.8" y="88.5">{2}</text>
<text x="17.4" y="87.3">ENET_MDIO</text>
<text x="17.4" y="88.5">ENET_MDC</text>
<text x="99.6" y="89.1">ETH2_TXN</text>
<text x="99.6" y="84.1">ETH2_TXP</text>
<text x="14.8" y="92.2">{2}</text>
<text x="14.8" y="93.5">{2}</text>
<text x="14.8" y="94.7">{2}</text>
<text x="14.8" y="96">{2}</text>
<text x="17.4" y="92.2">ENET2_RXD0</text>
<text x="17.4" y="93.5">ENET2_RXD1</text>
<text x="17.4" y="94.7">ENET2_CRS_DV</text>
<text x="17.4" y="96">ENET2_RXER</text>
<text x="100.2" y="94.1">ETH2_RXP</text>
<text x="14.8" y="101">{2}</text>
<text x="17.4" y="101">ENET2_TXD0</text>
<text x="100.2" y="99.1">ETH2_RXN</text>
<text x="14.8" y="102.2">{2}</text>
<text x="14.8" y="103.4">{2}</text>
<text x="17.4" y="102.2">ENET2_TXD1</text>
<text x="17.4" y="103.4">ENET2_TXEN</text>
<text x="87.1" y="105.3">ETH2_LED1</text>
<text x="87.1" y="106.5">ETH2_LED2</text>
<text x="14.8" y="110.9">{2}</text>
<text x="17.4" y="110.9">ENET2_TX_CLK</text>
<text x="143.1" y="110.3">ETH2_LED2</text>
<text x="143.1" y="114">ETH2_LED1</text>
<text x="107.9" y="125.5">ETH2_TXP</text>
<text x="107.9" y="124.2">ETH2_TXN</text>
<text x="130.9" y="125.5">ETH2_TXP</text>
<text x="130.9" y="124.2">ETH2_TXN</text>
<text x="107.9" y="128">ETH2_RXN</text>
<text x="107.9" y="129.2">ETH2_RXP</text>
<text x="130.9" y="128">ETH2_RXN</text>
<text x="130.9" y="129.2">ETH2_RXP</text>
</g>
<g font-size="1.1">
<text x="143.6" y="10.9">VDD_3V3</text>
<text x="170.1" y="9.6">1</text>
<text x="69" y="17.1">GND</text>
<text x="82.5" y="17.8">9</text>
<text x="82.5" y="16.5">8</text>
<text x="82.5" y="15.3">7</text>
<text x="82.5" y="14">6</text>
<text x="93.6" y="17.8">2</text>
<text x="93.6" y="15.3">4</text>
<text x="93.6" y="14">5</text>
<text x="93.6" y="16.5">3</text>
<text x="105.2" y="17.1">GND</text>
<text x="147.1" y="12">1</text>
<text x="154.5" y="12">2</text>
<text x="170.1" y="14.5">2</text>
<text x="170.1" y="12">4</text>
<text x="81.9" y="19">10</text>
<text x="93.6" y="19">1</text>
<text x="170.1" y="19.5">3</text>
<text x="170.1" y="22">5</text>
<text x="170.1" y="28.2">7</text>
<text x="170.1" y="24.5">6</text>
<text x="147.9" y="33.8">VDD_3V3</text>
<text x="155.4" y="31.4">GND</text>
<text x="169.5" y="35.7">11</text>
<text x="169.5" y="33.2">12</text>
<text x="169.5" y="41.9">10</text>
<text x="170.1" y="39.4">9</text>
<text x="149.1" y="42.5">GND</text>
<text x="185.1" y="44.9" transform="rotate(-90 185.1 44.9)">8</text>
<text x="192.5" y="45.6" transform="rotate(-90 192.5 45.6)">14</text>
<text x="195" y="45.6" transform="rotate(-90 195 45.6)">13</text>
<text x="72.1" y="52.6">GND</text>
<text x="89.2" y="52.6">GNDP</text>
<text x="192.8" y="53.2">GNDP</text>
<text x="50.5" y="65.2">VDD_3V3</text>
<text x="79.5" y="65.2">VDD_3V3_PHY2</text>
<text x="107.4" y="65.9">VDD_3V3_PHY2</text>
<text x="52" y="77.9">GND</text>
<text x="81" y="76.7">GND</text>
<text x="29.1" y="79.7">VDD_3V3</text>
<text x="51.1" y="81.6">15</text>
<text x="62.9" y="78.5" transform="rotate(-90 62.9 78.5)">9</text>
<text x="67.9" y="78.5" transform="rotate(-90 67.9 78.5)">1</text>
<text x="72.9" y="78.5" transform="rotate(-90 72.9 78.5)">19</text>
<text x="30.8" y="84.7">GND</text>
<text x="51.1" y="86.6">12</text>
<text x="51.1" y="87.8">13</text>
<text x="82.8" y="84.1">21</text>
<text x="82.8" y="89.1">20</text>
<text x="133.8" y="85.4">VDD_3V3_PHY2</text>
<text x="138.9" y="86.6">1</text>
<text x="146.2" y="86.6">2</text>
<text x="156.3" y="84.1">1</text>
<text x="156.3" y="89.1">2</text>
<text x="156.3" y="86.6">4</text>
<text x="51.1" y="95.3">10</text>
<text x="51.1" y="94.1">11</text>
<text x="51.8" y="92.8">7</text>
<text x="51.8" y="91.6">8</text>
<text x="82.8" y="94.1">23</text>
<text x="156.3" y="94.1">3</text>
<text x="29.1" y="98.3">VDD_3V3</text>
<text x="51.1" y="100.3">17</text>
<text x="51.1" y="101.5">18</text>
<text x="82.8" y="99">22</text>
<text x="156.3" y="99">6</text>
<text x="156.3" y="96.6">5</text>
<text x="29.1" y="107.1">VDD_3V3</text>
<text x="51.1" y="102.8">16</text>
<text x="51.1" y="106.5">14</text>
<text x="82.8" y="106.5">2</text>
<text x="82.8" y="105.3">3</text>
<text x="147.9" y="106.6">GND</text>
<text x="156.3" y="102.8">7</text>
<text x="51.8" y="111.5">4</text>
<text x="51.8" y="110.3">5</text>
<text x="82.8" y="110.3">6</text>
<text x="82.8" y="111.5">24</text>
<text x="136" y="108.3">VDD_3V3</text>
<text x="155.7" y="110.3">11</text>
<text x="156.3" y="114">9</text>
<text x="67.9" y="116.4" transform="rotate(-90 67.9 116.4)">25</text>
<text x="137.8" y="117">GND</text>
<text x="155.7" y="116.5">10</text>
<text x="171.2" y="119.5" transform="rotate(-90 171.2 119.5)">8</text>
<text x="67" y="122.7">GND</text>
<text x="86.9" y="124">GND</text>
<text x="90.6" y="124">GND</text>
<text x="116.7" y="125.4">7</text>
<text x="116.7" y="124.2">6</text>
<text x="127.8" y="125.4">4</text>
<text x="127.8" y="124.2">5</text>
<text x="178.7" y="120.1" transform="rotate(-90 178.7 120.1)">14</text>
<text x="181.2" y="120.1" transform="rotate(-90 181.2 120.1)">13</text>
<text x="103.2" y="127.2">GND</text>
<text x="116.1" y="129.2">10</text>
<text x="116.7" y="127.9">9</text>
<text x="116.7" y="126.7">8</text>
<text x="127.8" y="129.2">1</text>
<text x="127.8" y="127.9">2</text>
<text x="127.8" y="126.7">3</text>
<text x="139.4" y="127.2">GND</text>
<text x="179.6" y="126.5">GNDP</text>
<text x="159.7" y="136.6">Title</text>
<text x="159.7" y="140.3">Size</text>
<text x="160.9" y="141.5">A3</text>
<text x="164.7" y="140.3">Page Name</text>
<text x="164.7" y="141.5">&lt;Doc&gt;</text>
<text x="199" y="140.4">Rev</text>
<text x="199.1" y="141.7">?</text>
<text x="159.7" y="144">Date:</text>
<text x="164.8" y="144.1">Saturday, December 21, 2019</text>
<text x="184.6" y="144">Sheet</text>
<text x="190.8" y="144.1">6</text>
<text x="194.5" y="144">of</text>
<text x="198.3" y="144.1">12</text>
</g>
<g font-size="1.1" fill="#00f">
<text x="171.9" y="9.5">TD+</text>
<text x="192.8" y="9.5">TX+</text>
<text x="196.5" y="9.5">1</text>
<text x="171.9" y="14.5">TD-</text>
<text x="171.9" y="12">CT</text>
<text x="173.9" y="16.1">1CT:1</text>
<text x="192.8" y="14.5">TX-</text>
<text x="196.5" y="14.5">2</text>
<text x="171.9" y="21.9">CT</text>
<text x="171.9" y="19.5">RD+</text>
<text x="192.8" y="19.5">RX+</text>
<text x="196.5" y="19.5">3</text>
<text x="171.9" y="24.4">RD-</text>
<text x="172.4" y="28.8">NC</text>
<text x="173.9" y="26.1">1CT:1</text>
<text x="178.9" y="26.2">75</text>
<text x="181.3" y="26.2">75</text>
<text x="187.4" y="26.5">75</text>
<text x="192.8" y="24.4">RX-</text>
<text x="196.5" y="24.4">6</text>
<text x="196.7" y="27.4">4</text>
<text x="177.5" y="33.8">Right</text>
<text x="177.5" y="35">LED</text>
<text x="187.8" y="34.8">75</text>
<text x="196.7" y="30">5</text>
<text x="196.7" y="33.1">7</text>
<text x="196.7" y="35.4">8</text>
<text x="177.5" y="40.5">Left</text>
<text x="177.5" y="41.7">LED</text>
<text x="186.6" y="41.9">GROUND</text>
<text x="186.6" y="40.9">CHS</text>
<text x="186.7" y="39.6">1000pF/2KV</text>
<text x="192.4" y="43">Shield</text>
<text x="158.1" y="84.1">TD+</text>
<text x="158.1" y="89">TD-</text>
<text x="158.1" y="86.6">CT</text>
<text x="179" y="84.1">TX+</text>
<text x="179" y="89">TX-</text>
<text x="182.7" y="84.1">1</text>
<text x="182.7" y="89">2</text>
<text x="158.1" y="94">RD+</text>
<text x="160.1" y="90.7">1CT:1</text>
<text x="179" y="94">RX+</text>
<text x="182.7" y="94">3</text>
<text x="158.1" y="99">RD-</text>
<text x="158.1" y="96.5">CT</text>
<text x="160.1" y="100.6">1CT:1</text>
<text x="165" y="100.7">75</text>
<text x="167.5" y="100.7">75</text>
<text x="173.6" y="101.1">75</text>
<text x="179" y="99">RX-</text>
<text x="182.7" y="99">6</text>
<text x="182.8" y="102">4</text>
<text x="158.6" y="103.3">NC</text>
<text x="182.8" y="104.6">5</text>
<text x="182.8" y="107.7">7</text>
<text x="163.7" y="108.3">Right</text>
<text x="163.7" y="109.5">LED</text>
<text x="174" y="109.3">75</text>
<text x="182.8" y="109.9">8</text>
<text x="163.7" y="115">Left</text>
<text x="163.7" y="116.2">LED</text>
<text x="172.8" y="116.4">GROUND</text>
<text x="172.8" y="115.4">CHS</text>
<text x="172.9" y="114.2">1000pF/2KV</text>
<text x="178.6" y="117.5">Shield</text>
</g>
<g font-size="1.1" fill="#004080">
<text x="84.6" y="17.3">GND2</text>
<text x="84.6" y="16.1">OUT3</text>
<text x="84.6" y="14.8">OUT4</text>
<text x="88.9" y="17.3">GND1</text>
<text x="90.3" y="16.1">IN3</text>
<text x="90.3" y="14.8">IN4</text>
<text x="84.6" y="19.8">OUT1</text>
<text x="84.6" y="18.6">OUT2</text>
<text x="90.3" y="19.8">IN1</text>
<text x="90.3" y="18.6">IN2</text>
<text x="53.9" y="82.4">RST</text>
<text x="63.8" y="83.7" transform="rotate(-90 63.8 83.7)">VDDIO</text>
<text x="68.7" y="83.8" transform="rotate(-90 68.7 83.8)">VDD2A</text>
<text x="73.7" y="83.8" transform="rotate(-90 73.7 83.8)">VDD1A</text>
<text x="53.9" y="87.4">MDIO</text>
<text x="53.9" y="88.6">MDC</text>
<text x="79" y="89.9">TXN</text>
<text x="79.1" y="84.9">TXP</text>
<text x="53.9" y="93.6">RXD1/MODE1</text>
<text x="53.9" y="92.4">RXD0/MODE0</text>
<text x="53.9" y="94.8">CRS_DV/MODE2</text>
<text x="78.9" y="94.8">RXP</text>
<text x="53.9" y="96.1">RXER/PHYAD0</text>
<text x="53.9" y="101.1">TXD0</text>
<text x="78.9" y="99.8">RXN</text>
<text x="53.9" y="107.3">INT/REFCLKO</text>
<text x="53.9" y="103.6">TXEN</text>
<text x="53.9" y="102.3">TXD1</text>
<text x="73.3" y="106">LED1/REGOFF</text>
<text x="74.1" y="107.3">LED2/INTSEL</text>
<text x="53.9" y="112.3">XTAL2</text>
<text x="53.9" y="111">XTAL1/CLKIN</text>
<text x="68.7" y="113.6" transform="rotate(-90 68.7 113.6)">VSS</text>
<text x="77.2" y="111">VDDCR</text>
<text x="77.9" y="112.3">RBIAS</text>
<text x="118.9" y="125">OUT4</text>
<text x="124.6" y="125">IN4</text>
<text x="118.9" y="129.9">OUT1</text>
<text x="118.9" y="128.7">OUT2</text>
<text x="118.9" y="127.5">GND2</text>
<text x="118.9" y="126.2">OUT3</text>
<text x="123.2" y="127.5">GND1</text>
<text x="124.6" y="129.9">IN1</text>
<text x="124.6" y="128.7">IN2</text>
<text x="124.6" y="126.2">IN3</text>
</g>
<g font-size=".9">
<text x="21.6" y="1">5</text>
<text x="62.2" y="1">4</text>
<text x="102.8" y="1">3</text>
<text x="143.5" y="1">2</text>
<text x="184.1" y="1">1</text>
<text x=".3" y="19.9">D</text>
<text x="204.8" y="19.9">D</text>
<text x=".3" y="55.7">C</text>
<text x="204.8" y="55.7">C</text>
<text x=".3" y="91.4">B</text>
<text x="204.8" y="91.4">B</text>
<text x=".3" y="127.2">A</text>
<text x="204.8" y="127.2">A</text>
<text x="21.6" y="145.2">5</text>
<text x="62.2" y="145.2">4</text>
<text x="102.8" y="145.2">3</text>
<text x="143.5" y="145.2">2</text>
<text x="184.1" y="145.2">1</text>
</g>
</svg>
